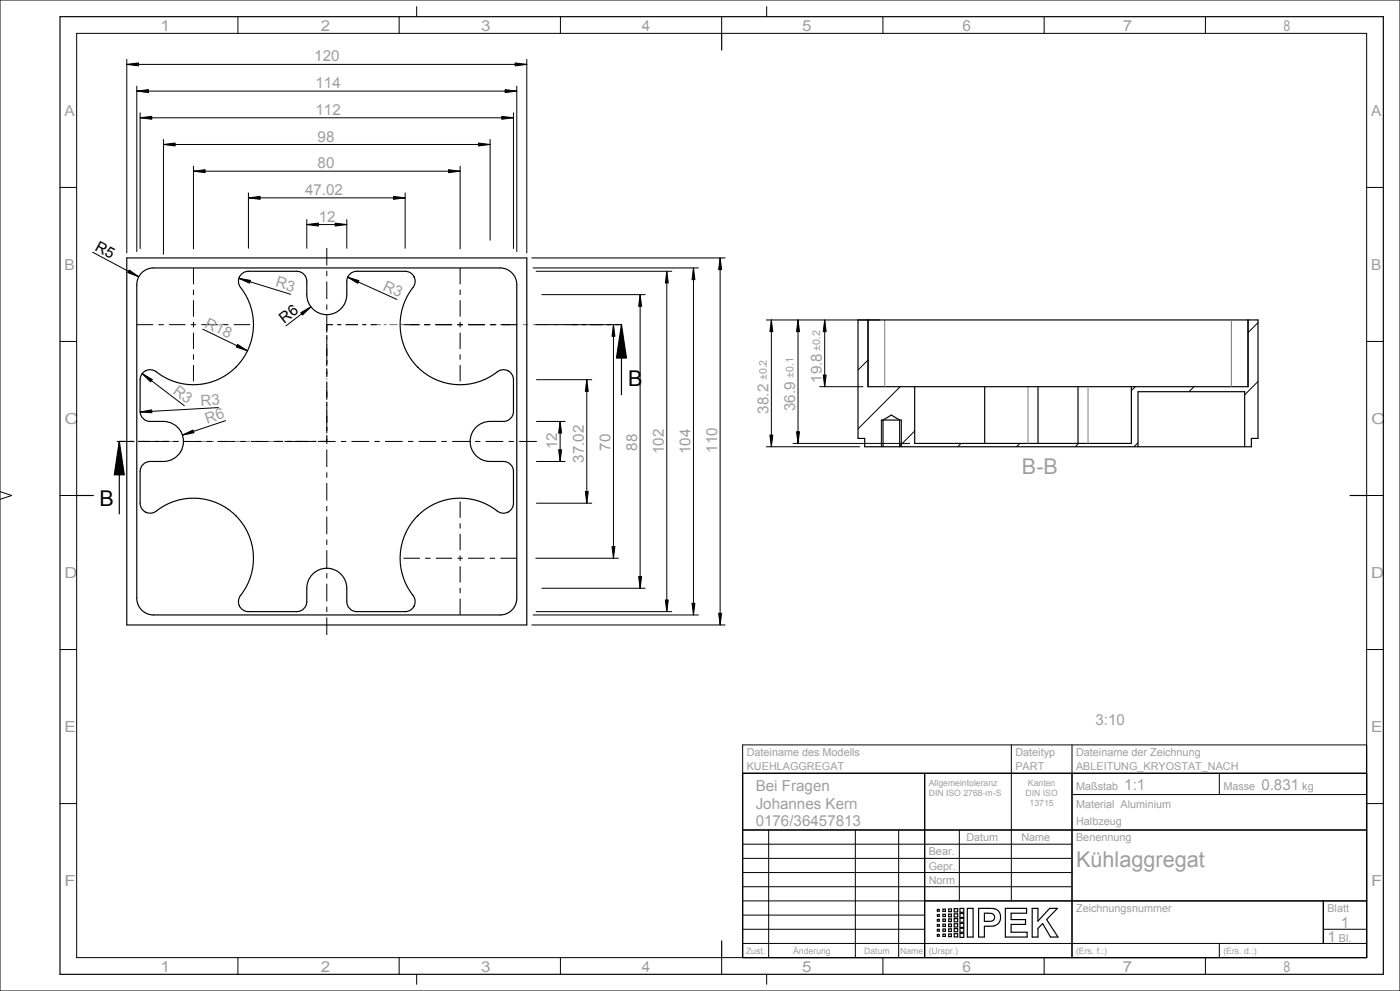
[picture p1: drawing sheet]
<svg xmlns="http://www.w3.org/2000/svg" width="420mm" height="297mm" viewBox="0 0 420 297" stroke-linecap="round" stroke-linejoin="round" font-family="sans-serif">
<path d="M186.4 97.3l1.5 10h-3zM35.8 132.3l1.5 10h-3z" fill="#000"/>
<g fill="none" stroke="#000" stroke-width=".35">
<path d="M18 5h397v287h-397zM216.5 10v5M99.9 97.3h-1.9v1.9M101.2 97.3h1.2M103.7 97.3h3.7M108.7 97.3h1.2M111.2 97.3h1.8M123 97.3h2.5M127.2 97.3h1.7M130.5 97.3h5M137.2 97.3h1.7M140.5 97.3h5"/>
<path d="M147.2 97.3h1.7M150.5 97.3h2.5M171.4 97.3h1.9M174.6 97.3h1.2M177.1 97.3h3.7M182.1 97.3h1.2M184.6 97.3h1.8v21M186.4 97.3l1.5 10h-3zM257.4 95.9h3v20h14v17h65v-17h35v-20h3v35.5h-2v2.5h-116v-2.5h-2zM98 100.4v1.3M98 102.9v3.8M98 107.9v1.3"/>
<path d="M98 110.4v1.9M98 117.3v1.9M295.4 115.9v17M35.8 132.3l1.5 10h-3zM37.7 132.3h-1.9v21.7M38.9 132.3h1.3M41.4 132.3h3.8M46.4 132.3h1.3M48.9 132.3h1.9M83 132.3h1.9M86.2 132.3h1.2M88.7 132.3h3.7"/>
<path d="M93.7 132.3h1.2M98 130.4v1.9h-1.8M98 120.4v1.3M98 122.9v3.8M98 127.9v1.3M264.4 125.9h6M264.9 133.9v-8l2.5-1.5 2.5 1.5v8M341.4 133.9v-16.5h32v16.5M23 148.5h5M405 148.5h5M222.8 231.8h187.2v55.2h-187.2zM277.4 231.8v55.2"/>
<path d="M321.6 231.8v55.2M222.8 248.8h187.2M277.4 270h132.6M281.2 278.5h.6v.5h-.6zM281.2 277.1h.6v.5h-.6zM281.2 275.5h.6v.6h-.6zM281.2 274.1h.6v.5h-.6zM281.2 272.6h.6v.5h-.6zM282.9 280h.7v.6h-.7zM282.9 278.4h.7v.7h-.7zM282.9 277h.7v.7h-.7zM282.9 275.4h.7v.7h-.7z"/>
<path d="M282.9 274h.7v.7h-.7zM282.9 272.5h.7v.7h-.7zM284.6 279.9h.8v.8h-.8zM284.6 278.4h.8v.8h-.8zM284.6 276.9h.8v.8h-.8zM284.6 275.4h.8v.8h-.8zM284.6 274h.8v.8h-.8zM284.6 272.4h.8v.8h-.8zM286.3 279.8h1v1h-1zM286.3 278.3h1v.9h-1zM286.3 276.8h1v1h-1zM286.3 275.3h1v1h-1z"/>
<path d="M286.3 273.9h1v.9h-1zM286.3 272.3h1v1h-1zM288 279.7h1.1v1.2h-1.1zM288 278.2h1.1v1.2h-1.1zM288 276.8h1.1v1.1h-1.1zM288 275.2h1.1v1.2h-1.1zM288 273.8h1.1v1.2h-1.1zM288 272.2h1.1v1.2h-1.1zM290.2 272.2h1.7v8.6h-1.7zM293.6 272.2l4.8 .2 1.1 .7 .6 1.1-.1 1.6-.9 1.3-1.1 .4-2.7 .1v3.2h-1.7zM295.3 273.7l2.6 .2 .4 .7-.1 1-.8 .5h-2.1zM301.6 272.2h6.4v1.5h-4.7v1.9h4.4v1.4h-4.4v2.4h4.8v1.4h-6.5z"/>
<path d="M309.6 272.2h1.8v3.9l3.5-3.9h2.3l-3.2 3.4 3.4 5.2h-2.2l-2.4-4-1.4 1.4v2.6h-1.8zM397 270v12.8M216.5 282v5M281.2 280.1h.6v.5h-.6z"/>
</g>
<g fill="none" stroke="#7d7d7d" stroke-width=".3">
<path d="M113 97.3h1.3M115.1 97.3h.9M116.8 97.3h2.5M120.1 97.3h.9M121.8 97.3h1.2M153 97.3h2.3M156.9 97.3h1.5M159.9 97.3h4.6M166.1 97.3h1.5M169.1 97.3h2.3M98 112.3v.6M98 113.3v.5"/>
<path d="M98 114.2v1.2M98 115.8v.5M98 116.7v.6M50.8 132.3h2.7M55.3 132.3h1.8M58.9 132.3h5.3M66 132.3h1.8M69.6 132.3h5.4M76.8 132.3h1.8M80.4 132.3h2.6"/>
</g>
<g fill="none" stroke="#000" stroke-width=".3">
<path d="M0 0h420v297h-420zM23 10h387v277h-387zM71.4 5v5M119.8 5v5M125 2v3M168.1 5v5M216.5 5v5M230 2v3M264.9 5v5M313.3 5v5M361.6 5v5M18 56.2h5"/>
<path d="M410 56.2h5M377.4 96.7l-3 3M18 102.3h5M260.4 107.9l-3 3M270.1 115.9l-12.7 12.6M340.6 115.9l-1.2 1.2M358.2 115.9l-1.5 1.5M377.4 114.3l-4 4M410 102.3h5M264.4 125.9v8M270.4 125.9v8M274.4 129.2l-4.5 4.5"/>
<path d="M288.3 132.9l-1 1M305.9 132.9l-1 1M323.6 132.9l-1 1M341.4 132.7l-1.2 1.2M0 147.3l3.5 1.2-3.5 1.2M18 148.5h5M410 148.5h5M18 194.7h5M410 194.7h5M222.8 231.8h187.2M277.4 231.8v55.2M303.4 223.3v46.7"/>
<path d="M321.6 238.1h88.4M321.6 223.3v63.7M365.8 231.8v6.3M410 223.3h-187.2v63.7M18 240.8h5M222.8 248.8h187.2M222.8 253h98.8M222.8 257.3h98.8M230.6 248.8v38.2M256.6 248.8v38.2M269.6 248.8v38.2M287.8 248.8v21.2"/>
<path d="M410 240.8h5M222.8 261.5h98.8M222.8 265.8h98.8M222.8 270h187.2M222.8 274.3h54.6M222.8 278.5h54.6M397 278.5h13M397 270v12.8M71.4 287v5M119.8 287v5M125 292v3M168.1 287v5"/>
<path d="M216.5 287v5M222.8 282.8h187.2M230 292v3M264.9 287v5M313.3 287v5M361.6 287v5M365.8 282.8v4.2"/>
</g>
<!-- layer: 02_ALL_AXES -->
<g fill="none" stroke="#000" stroke-width=".3">
<path d="M98 74.3v5.3M41 97.3h4.9M47.5 97.3h1.6M50.7 97.3h4.9M57.2 97.3h1.6M58 80.3v4.9M58 86.8v1.6M58 90v4.9M58 96.5v1.6M58 99.7v4.9M60.4 97.3h4.9M66.9 97.3h1.6"/>
<path d="M70.1 97.3h4.9M98 81.2v1.6M98 84.4v5.2M98 91.2v1.6M98 94.4v5.3M121 97.3h4.9M127.5 97.3h1.6M130.7 97.3h4.9M137.2 97.3h1.6M138 80.3v4.9M138 86.8v1.6M138 90v4.9"/>
<path d="M138 96.5v1.6M138 99.7v4.9M140.4 97.3h4.9M146.9 97.3h1.6M150.1 97.3h4.9M58 106.2v1.6M58 109.4v4.9M98 101.3v1.6M98 104.5v5.3M98 111.4v1.6M98 114.6v5.2M138 106.2v1.6"/>
<path d="M138 109.4v4.9M35 132.3h5.3M41.9 132.3h1.6M45.1 132.3h5.3M52 132.3h1.6M55.2 132.3h5.2M62 132.3h1.6M65.2 132.3h5.3M72.1 132.3h1.6M75.3 132.3h5.3M82.1 132.3h1.6M85.3 132.3h5.3"/>
<path d="M92.2 132.3h1.6M95.4 132.3h5.3M98 121.4v1.6M98 124.6v5.3M98 131.5v1.6M98 134.7v5.3M102.3 132.3h1.6M105.5 132.3h5.2M112.3 132.3h1.6M115.5 132.3h5.3M122.4 132.3h1.6M125.6 132.3h5.3"/>
<path d="M132.5 132.3h1.5M135.6 132.3h5.3M142.5 132.3h1.6M145.7 132.3h5.3M152.6 132.3h1.6M155.8 132.3h5.2M98 141.6v1.6M98 144.8v5.2M98 151.6v1.6M98 154.8v5.3M138 150.3v4.9M138 156.8v1.6"/>
<path d="M138 160v4.9M98 161.7v1.6M98 164.9v5.3M98 171.8v1.6M98 175v5.2M121 167.3h4.9M127.5 167.3h1.6M130.7 167.3h4.9M137.2 167.3h1.6M138 166.5v1.6M138 169.7v4.9M138 176.2v1.6"/>
<path d="M138 179.4v4.9M140.4 167.3h4.9M146.9 167.3h1.6M150.1 167.3h4.9M98 181.8v1.6M98 185v5.3"/>
</g>
<!-- layer: 20_ALL_FEATURES -->
<path d="M38 77.3h120v110h-120zM42.2 82.1a5 5 0 0 1 3.8-1.8h104a5 5 0 0 1 5 5v94a5 5 0 0 1-5 5h-104a5 5 0 0 1-5-5v-94a5 5 0 0 1 1.2-3.2zM72.5 82.1l.9-.6 1.1-.2h14.5a3 3 0 0 1 3 3 11.3 11.3 0 0 0 .7 6.8 6 6 0 0 0 6.8 3 6 6 0 0 0 4.5-5.8v-4a3 3 0 0 1 3-3h14.5a3 3 0 0 1 2.7 1.7 3 3 0 0 1-.3 3.2 18 18 0 0 0 1.6 24 18 18 0 0 0 24.2 .9 3 3 0 0 1 4.3 2.7v9.5a3 3 0 0 1-3 3 11.3 11.3 0 0 0-6.7 .7 6 6 0 0 0-3.1 6.7 6 6 0 0 0 5.8 4.6h4a3 3 0 0 1 3 3v9.5a3 3 0 0 1-1.7 2.7 3 3 0 0 1-3.1-.3 18 18 0 0 0-24.1 1.6 18 18 0 0 0-.9 24.1 3 3 0 0 1-2.7 4.4h-14.5a3 3 0 0 1-3-3 11.3 11.3 0 0 0-.6-6.8 6 6 0 0 0-6.8-3 6 6 0 0 0-4.6 5.8v4a3 3 0 0 1-3 3h-14.5a3 3 0 0 1-2.7-1.7 3 3 0 0 1 .4-3.2 18 18 0 0 0-1.7-24 18 18 0 0 0-24.1-.9 3 3 0 0 1-4.4-2.7v-9.5a3 3 0 0 1 3-3h4a6 6 0 0 0 6-6 6 6 0 0 0-6-6h-4a3 3 0 0 1-3-3v-9.5a3 3 0 0 1 1.7-2.7 3 3 0 0 1 3.2 .3 18 18 0 0 0 24.1-1.6 18 18 0 0 0 .9-24.1l-.4-1.1 .1-1.1zM260.4 115.9v-20h114v20M274.4 115.9h65M311.4 115.9v17M323.4 115.9v17" fill="none" stroke="#000" stroke-width=".35"/>
<path d="M265.4 95.9v20M369.4 95.9v20M308.4 115.9v17M326.4 115.9v17" fill="none" stroke="#7d7d7d" stroke-width=".3"/>
<!-- layer: 51_ALL_DIMS -->
<g fill="#000">
<path d="M38 19.3l3.5-.4v.8zM154.5 18.9l3.5 .4-3.5 .4zM41 27.3l3.5-.4v.8zM42 35.3l3.5-.4v.8zM150.5 34.9l3.5 .4-3.5 .4zM151.5 26.9l3.5 .4-3.5 .4zM49 43.3l3.5-.4v.8zM58 51.3l3.5-.4v.8zM74.5 59.3l3.5-.4v.8zM118 58.9l3.5 .4-3.5 .4zM134.5 50.9l3.5 .4-3.5 .4zM143.5 42.9l3.5 .4-3.5 .4z"/>
<path d="M92 67.3l3.5-.4v.8zM100.5 66.9l3.5 .4-3.5 .4zM216 77.3l.5 3.5h-.9zM38.7 80.9l2.9 2.1-3.3-1.3zM71.7 83.4l3.4 .6-.2 .9zM90.2 93.7l3.1-1.8-2.5 2.5zM104.3 83.1l3.4 1-.4 .8zM184 97.3l.5 3.5h-.9zM192 88.3l.5 3.5h-.9zM200 81.3l.5 3.5h-.9zM208 80.3l.5 3.5h-.9zM231.4 95.9l.4 3.5h-.8z"/>
<path d="M239.4 95.9l.4 3.5h-.8zM247.4 95.9l.4 3.5h-.8zM42.6 112l3.1 1.7-.5 .7zM71.3 103.2l2.9 1.9-3.3-1.1zM176 113.8l.5 3.5h-.9zM247 112.4h.8l-.4 3.5zM42 123.5l3.5-.7 .1 .9zM54.7 130.4l3.2-1.5 .3 .8zM167.6 134.8h.9l-.5 3.5zM168 126.3l.5 3.5h-.9zM231 130.4h.8l-.4 3.5zM239 129.4h.8l-.4 3.5z"/>
<path d="M175.6 147.3h.9l-.5 3.5zM183.6 163.8h.9l-.5 3.5zM191.6 172.8h.9l-.5 3.5zM199.6 179.8h.9l-.5 3.5zM207.6 180.8h.9l-.5 3.5zM215.6 183.8h.9l-.5 3.5z"/>
</g>
<g fill="none" stroke="#000" stroke-width=".3">
<path d="M38 19.3l3.5-.4v.8zM38 17.8v58M38 19.3h120M154.5 18.9l3.5 .4-3.5 .4zM158 17.8v58M41 27.3l3.5-.4v.8zM41 25.8v49.6M41 27.3h114M42 35.3l3.5-.4v.8zM42 33.8v40.7M42 35.3h112M150.5 34.9l3.5 .4-3.5 .4z"/>
<path d="M151.5 26.9l3.5 .4-3.5 .4zM154 33.8v40.7M155 25.8v49.6M49 43.3l3.5-.4v.8zM49 41.8v34.4M49 43.3h98M58 51.3l3.5-.4v.8zM58 49.8v24.8M58 51.3h80M74.5 59.3l3.5-.4v.8zM74.5 57.8v16.6M74.5 59.3h47"/>
<path d="M118 58.9l3.5 .4-3.5 .4zM121.5 57.8v16.6M134.5 50.9l3.5 .4-3.5 .4zM138 49.8v24.8M143.5 42.9l3.5 .4-3.5 .4zM147 41.8v30.2M27.8 75.6l13.8 7.4M92 67.3l3.5-.4v.8zM92 65.8v8.6M92 67.3h12M100.5 66.9l3.5 .4-3.5 .4zM104 65.8v8.6"/>
<path d="M159.5 77.3h58M216 77.3l.5 3.5h-.9zM216 77.3v110M38.7 80.9l2.9 2.1-3.3-1.3zM60.8 98.6l13.4 6.5M71.7 83.4l3.4 .6-.2 .9zM71.7 83.4l15.5 4.8M90.2 93.7l3.1-1.8-2.5 2.5zM93.3 91.9l-7.5 5.8M104.3 83.1l3.4 1-.4 .8zM104.3 83.1l14.8 6.7M159.9 80.3h49.6"/>
<path d="M160.7 97.3h24.8M160.8 81.3h40.7M162.5 88.3h31M184 97.3l.5 3.5h-.9zM184 97.3v70M192 88.3l.5 3.5h-.9zM192 88.3v88M200 81.3l.5 3.5h-.9zM200 81.3v102M208 80.3l.5 3.5h-.9zM208 80.3v104M229.9 95.9h34"/>
<path d="M231.4 95.9l.4 3.5h-.8zM231.4 95.9v38M239.4 95.9l.4 3.5h-.8zM239.4 95.9v37M247.4 95.9l.4 3.5h-.8zM247.4 95.9v20M42.6 112l3.1 1.7-.5 .7zM42.6 112l12.7 9.6M71.3 103.2l2.9 1.9-3.3-1.1zM160.9 113.8h16.6M176 113.8l.5 3.5h-.9zM176 113.8v37"/>
<path d="M245.9 115.9h13M247 112.4h.8l-.4 3.5zM42 123.5l3.5-.7 .1 .9zM54.7 130.4l3.2-1.5 .3 .8zM65.5 122.2l-23.5 1.3M67.7 126.1l-13 4.3M160.9 138.3h8.6M160.9 126.3h8.6M167.6 134.8h.9l-.5 3.5zM168 126.3l.5 3.5h-.9zM168 126.3v12M229.9 133.9h28"/>
<path d="M231 130.4h.8l-.4 3.5zM237.9 132.9h35M239 129.4h.8l-.4 3.5zM160.9 150.8h16.6M175.6 147.3h.9l-.5 3.5zM160.7 167.3h24.8M162.5 176.3h31M183.6 163.8h.9l-.5 3.5zM191.6 172.8h.9l-.5 3.5zM199.6 179.8h.9l-.5 3.5zM159.5 187.3h58M159.9 184.3h49.6"/>
<path d="M160.8 183.3h40.7M207.6 180.8h.9l-.5 3.5zM215.6 183.8h.9l-.5 3.5z"/>
</g>
<g font-size="6.5">
<text x="188.4" y="115.8">B</text>
<text x="29.9" y="151.5">B</text>
</g>
<g font-size="6.5" fill="#9f9f9f">
<text x="306.6" y="142">B-B</text>
<text x="322.8" y="259.8">Kühlaggregat</text>
</g>
<g font-size="4.6" fill="#9f9f9f">
<text x="94.3" y="18.4">120</text>
<text x="94.7" y="26.4">114</text>
<text x="94.7" y="34.4">112</text>
<text x="95.3" y="42.4">98</text>
<text x="95.3" y="50.4">80</text>
<text x="91.5" y="58.4">47.02</text>
<text x="95.7" y="66.4">12</text>
<text x="114.7" y="86.8" transform="rotate(24 114.7 86.8)">R3</text>
<text x="51.6" y="117.7" transform="rotate(37 51.6 117.7)">R3</text>
<text x="246.5" y="114.7" transform="rotate(-90 246.5 114.7)">19.8</text>
<text x="60.3" y="121.6" transform="rotate(-3 60.3 121.6)">R3</text>
<text x="230.5" y="123.9" transform="rotate(-90 230.5 123.9)">38.2</text>
<text x="238.5" y="123.2" transform="rotate(-90 238.5 123.2)">36.9</text>
<text x="62.2" y="127" transform="rotate(-18 62.2 127)">R6</text>
<text x="167.2" y="134.7" transform="rotate(-90 167.2 134.7)">12</text>
<text x="183.2" y="135.1" transform="rotate(-90 183.2 135.1)">70</text>
<text x="191.2" y="135.1" transform="rotate(-90 191.2 135.1)">88</text>
<text x="199.2" y="136.1" transform="rotate(-90 199.2 136.1)">102</text>
<text x="207.2" y="136.1" transform="rotate(-90 207.2 136.1)">104</text>
<text x="215.2" y="135.7" transform="rotate(-90 215.2 135.7)">110</text>
<text x="175.2" y="138.7" transform="rotate(-90 175.2 138.7)">37.02</text>
<text x="328.6" y="217.2">3:10</text>
<text x="226.7" y="237.1">Bei Fragen</text>
<text x="337.3" y="236.7">1:1</text>
<text x="378.4" y="236.7">0.831</text>
<text x="226.7" y="242.4">Johannes Kern</text>
<text x="226.7" y="247.6">0176/36457813</text>
<text x="402.2" y="278.1">1</text>
<text x="398.2" y="282.4">1</text>
</g>
<g font-size="4.6">
<text x="28.2" y="74.8" transform="rotate(28 28.2 74.8)">R5</text>
<text x="85.2" y="97" transform="rotate(-37 85.2 97)">R6</text>
</g>
<g font-size="4.5" fill="#9f9f9f">
<text x="48.1" y="9.2">1</text>
<text x="96.2" y="9.2">2</text>
<text x="144.4" y="9.2">3</text>
<text x="192.5" y="9.2">4</text>
<text x="240.6" y="9.2">5</text>
<text x="288.8" y="9.2">6</text>
<text x="336.9" y="9.2">7</text>
<text x="385" y="9.2">8</text>
<text x="19.4" y="34.8">A</text>
<text x="411.4" y="34.8">A</text>
<text x="19.4" y="81">B</text>
<text x="411.4" y="81">B</text>
<text x="82.4" y="85.8" transform="rotate(17 82.4 85.8)">R3</text>
<text x="61.2" y="97.9" transform="rotate(26 61.2 97.9)">R18</text>
<text x="19.4" y="127.2">C</text>
<text x="411.4" y="127.2">C</text>
<text x="19.4" y="173.3">D</text>
<text x="411.4" y="173.3">D</text>
<text x="19.4" y="219.5">E</text>
<text x="411.4" y="219.5">E</text>
<text x="19.4" y="265.7">F</text>
<text x="411.4" y="265.7">F</text>
<text x="48.1" y="291.2">1</text>
<text x="96.2" y="291.2">2</text>
<text x="144.4" y="291.2">3</text>
<text x="192.5" y="291.2">4</text>
<text x="240.6" y="291.2">5</text>
<text x="288.8" y="291.2">6</text>
<text x="336.9" y="291.2">7</text>
<text x="385" y="291.2">8</text>
</g>
<g font-size="3.3" fill="#9f9f9f">
<text x="224" y="226.6">Dateiname des Modells</text>
<text x="304.6" y="226.6">Dateityp</text>
<text x="322.8" y="226.6">Dateiname der Zeichnung</text>
<text x="224" y="230.9">KUEHLAGGREGAT</text>
<text x="304.6" y="230.9">PART</text>
<text x="322.8" y="230.9">ABLEITUNG_KRYOSTAT_NACH</text>
<text x="322.8" y="236.7">Maßstab</text>
<text x="367" y="236.7">Masse</text>
<text x="390.7" y="236.7">kg</text>
<text x="322.8" y="242">Material Aluminium</text>
<text x="322.8" y="247.3">Halbzeug</text>
<text x="278.6" y="256.4">Bear.</text>
<text x="289.9" y="252.1">Datum</text>
<text x="306.4" y="252.1">Name</text>
<text x="322.8" y="252.1">Benennung</text>
<text x="278.6" y="260.6">Gepr.</text>
<text x="278.6" y="264.9">Norm</text>
<text x="322.8" y="273.4">Zeichnungsnummer</text>
<text x="398.2" y="273.4">Blatt</text>
<text x="401.7" y="282.4">Bl.</text>
</g>
<g font-size="3.2" fill="#9f9f9f">
<text x="246" y="105.2" transform="rotate(-90 246 105.2)">±0.2</text>
<text x="230" y="113.9" transform="rotate(-90 230 113.9)">±0.2</text>
<text x="238" y="113.2" transform="rotate(-90 238 113.2)">±0.1</text>
</g>
<g font-size="2.6" fill="#9f9f9f">
<text x="278.6" y="235.5">Allgemeintoleranz</text>
<text x="278.6" y="238.5">DIN ISO 2768-m-S</text>
<text x="307.7" y="238.5">DIN ISO</text>
<text x="308.4" y="235.5">Kanten</text>
<text x="308.9" y="241.5">13715</text>
<text x="223.8" y="285.9">Zust.</text>
<text x="238" y="285.9">Änderung</text>
<text x="259.3" y="285.9">Datum</text>
<text x="270" y="285.9">Name</text>
<text x="278.6" y="285.9">(Urspr.)</text>
<text x="322.8" y="285.9">(Ers. f.:)</text>
<text x="367" y="285.9">(Ers. d.:)</text>
</g>
</svg>
